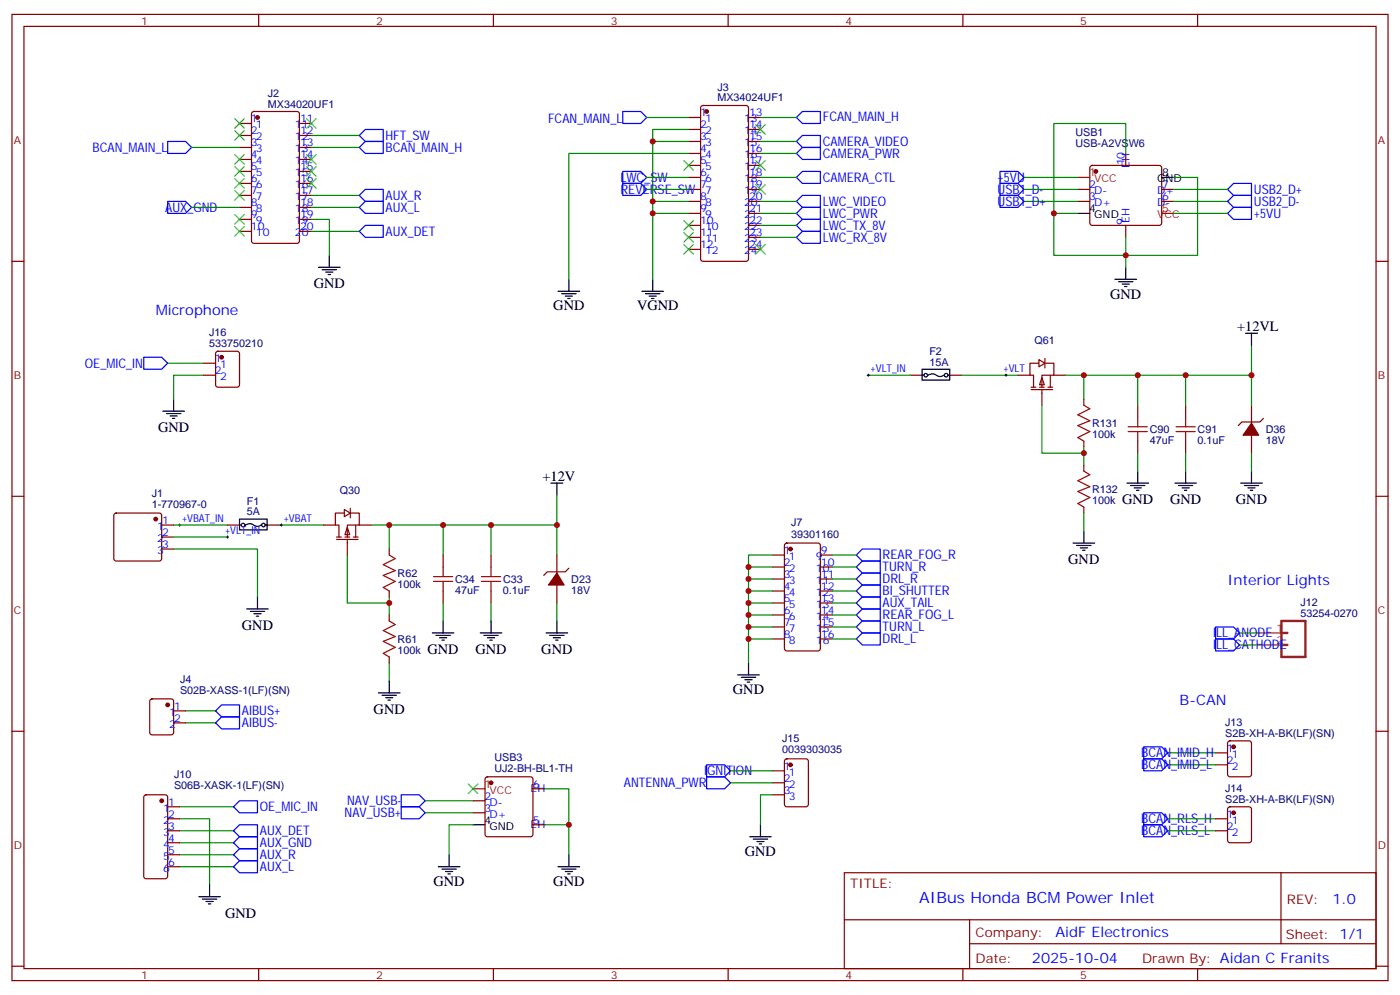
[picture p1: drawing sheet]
<svg xmlns="http://www.w3.org/2000/svg" width="412mm" height="293mm" viewBox="0 0 412 293" stroke-linecap="round" stroke-linejoin="round" font-family="sans-serif">
<g fill="none" stroke="#870000" stroke-width=".35">
<path d="M3.5 4.2h405.4v284.4h-405.4zM7.1 7.8h398.2v277.2h-398.2zM76.2 4.2v3.6M145.3 4.2v3.6M214.5 4.2v3.6M283.6 4.2v3.6M352.8 4.2v3.6M70.6 36.3h3.5M70.6 39.9h3.5M74.3 33l.5-.2h12.7l.6 .4 .1 37.7-.5 .7h-12.9l-.7-.4v-37.7zM88.2 36.3h3.5M88.2 39.9h3.5"/>
<path d="M202.8 34.6h3.6M202.8 38.1h3.6M206.6 31.3l.5-.3h12.7l.6 .5 .1 44.7-.5 .7h-12.9l-.7-.5v-44.6zM220.5 34.6h3.5M220.5 38.1h3.5M70.6 43.4h3.5M70.6 46.9h3.5M70.6 50.4h3.5M70.6 54h3.5M70.6 57.5h3.5M88.2 43.4h3.5M88.2 46.9h3.5"/>
<path d="M88.2 50.4h3.5M88.2 54h3.5M88.2 57.5h3.5M202.8 41.6h3.6M202.8 45.2h3.6M202.8 48.7h3.6M202.8 52.2h3.6M202.8 55.7h3.6M202.8 59.3h3.6M220.5 41.6h3.5M220.5 45.2h3.5M220.5 48.7h3.5"/>
<path d="M220.5 52.2h3.5M220.5 55.7h3.5M220.5 59.3h3.5M317.5 55.7h3.5M317.5 59.3h3.5M321.3 48.9l.4-.2h19.8l.5 .2 .2 .5v16.2l-.2 .5-.5 .2h-19.8l-.5-.2-.2-.5v-16.2zM331.6 45.2v3.5M342.2 55.7h3.5M342.2 59.3h3.5M3.5 76.9h3.6M70.6 61h3.5M70.6 64.6h3.5"/>
<path d="M70.6 68.1h3.5M88.2 61h3.5M88.2 64.6h3.5M88.2 68.1h3.5M202.8 62.8h3.6M202.8 66.3h3.6M202.8 69.8h3.6M202.8 73.4h3.6M220.5 62.8h3.5M220.5 66.3h3.5M220.5 69.8h3.5M220.5 73.4h3.5"/>
<path d="M331.6 66.3v3.5M405.3 76.9h3.6M3.5 146.1h3.6M67 154.5h3.6M78.7 154.5h3.5M95.2 154.5h3.6M99.1 158.8h6.4M99.1 158h1.4M101.6 151h-2.8v3.5h1v3.5M101.6 158h1.4M102.3 155.2l.7 2.1h-1.4zM102.3 158.8v4.5"/>
<path d="M103.4 151h2.4v3.5h-3.5v3.5M104.1 158h1.4M104.8 154.5v3.5M105.8 154.5h3.6M405.3 146.1h3.6M114.7 161.6v1.7M114.7 173.9v1.8M130.5 163.3v3.6M130.5 173.9v3.5M144.6 163.3v3.6M144.6 173.9v3.5M164 163.3v5.3"/>
<path d="M164 172.2v5.2M167.6 167.2l-1.1 1.1h-5.3l-1 1M114.7 181v1.7M114.7 193.3v1.8M3.5 215.2h3.6M405.3 215.2h3.6M248.7 256.8h156.6v28.2h-156.6zM377.3 256.8v20.9M248.7 270.7h156.5M285.6 277.7h119.6M285.6 270.7v14.1M3.5 284.3h3.6"/>
<path d="M76.2 285v3.6M145.3 285v3.6M214.5 285v3.6M283.6 285v3.6M352.8 285v3.6M405.3 284.3h3.6"/>
</g>
<g fill="#870000" stroke="#870000" stroke-width=".35">
<path d="M164 168.6l2.2 3.6h-4.6z"/>
<circle cx="75.8" cy="34.6" r=".53"/>
<circle cx="208.1" cy="32.8" r=".53"/>
<circle cx="322.8" cy="50.4" r=".53"/>
</g>
<path d="M105.8 39.9l1.8-1.8h5.3v3.5h-5.3zM183.4 32.8h5.3l1.8 1.8-1.8 1.7h-5.3zM236.4 32.8h5.3v3.5h-5.3l-1.8-1.7zM49.4 41.6h5.3l1.7 1.8-1.7 1.8h-5.3zM105.8 43.4l1.8-1.8h5.3v3.6h-5.3zM294.6 54h5.3l1.7 1.7-1.7 1.8h-5.3zM294.6 57.5h5.3l1.7 1.8-1.7 1.7h-5.3zM294.6 50.4h5.3l1.7 1.8-1.7 1.8h-5.3zM361.6 55.7l1.8-1.7h5.3v3.5h-5.3zM361.6 59.3l1.8-1.8h5.3v3.5h-5.3zM361.6 62.8l1.8-1.8h5.3v3.6h-5.3z" fill="none" stroke="#00f" stroke-width=".35"/>
<g fill="none" stroke="#008700" stroke-width=".35">
<path d="M91.7 39.9h14.1M190.5 34.6h12.3M224 34.6h10.6M56.4 43.4h14.2M91.7 43.4h14.1M301.6 55.7h15.9M301.6 59.3h15.9M301.6 52.2h15.9M331.6 45.2v-8.9h-21.2v38.8h42.4v-22.9h-7.1M345.7 55.7h15.9M345.7 59.3h15.9M310.4 62.8h7.1"/>
<path d="M331.6 69.8v8.9M345.7 62.8h15.9M51.2 154.5h15.8M82.2 154.5h13M109.4 154.5h5.3v7.1M114.7 154.5h15.8v8.8M130.5 154.5h14.1v8.8M144.6 154.5h19.4v8.8M164 145.7v8.8M102.3 163.3v14.1h12.4M114.7 175.7v5.3M130.5 177.4v5.3"/>
<path d="M144.6 177.4v5.3M164 177.4v5.3M114.7 195.1v5.3"/>
</g>
<path d="M317.5 52.2h3.5M342.2 62.8h3.5" fill="none" stroke="#f00" stroke-width=".35"/>
<g fill="none" stroke="#000" stroke-width=".35">
<path d="M342.2 52.2h3.5M317.5 62.8h3.5M331.6 78.7v3.5M328.4 82.2h6.4M329.5 82.9h4.2M330.6 83.6h2.1M331.3 84.3h.7M70.6 152.8h8.1v3.1h-8.1zM70.6 154.5h.3M72.3 154.5a2.48 2.48 0 0 1 3 .3h1l.6-.3M78.3 154.5h.4M162.3 142.2h3.5"/>
<path d="M164 142.2v3.5M127.4 186.3h6.3M128.4 187h4.2M129.5 187.7h2.1M130.2 188.4h.7M130.5 182.7v3.6M141.5 186.3h6.3M142.5 187h4.3M143.6 187.7h2.1M144.3 188.4h.7M144.6 182.7v3.6M160.9 186.3h6.3"/>
<path d="M161.9 187h4.3M163 187.7h2.1M163.7 188.4h.7M164 182.7v3.6M111.5 203.9h6.3M112.5 204.6h4.3M113.6 205.3h2.1M114.3 206h.7M114.7 200.4v3.5"/>
<circle cx="71.6" cy="154.5" r=".53"/>
<circle cx="77.6" cy="154.5" r=".53"/>
</g>
<path d="M114.7 163.3l1.7 1.1-3.5 1.8 3.5 1.7-3.5 1.4 3.5 1.8-3.5 1.8 1.8 1M127.7 171.1h5.6M127.7 169.7h5.6M130.5 166.9v2.8M130.5 171.1v2.8M141.8 171.1h5.7M141.8 169.7h5.7M144.6 166.9v2.8M144.6 171.1v2.8M114.7 182.7l1.7 1.1-3.5 1.8 3.5 1.7-3.5 1.4 3.5 1.8-3.5 1.8 1.8 1" fill="none" stroke="#a10000" stroke-width=".35"/>
<path d="M52.6 154.5h.7M52.9 154.2v.7M82.5 154.5h.8M82.9 154.2v.7" fill="none" stroke="#000" stroke-width=".29"/>
<path d="M101.4 149.9l1.8 1.1-1.8 1z" fill="#fff" stroke="#870000" stroke-width=".35"/>
<g fill="none" stroke="#870000" stroke-width=".35">
<path d="M60 106.9h3.5M60 110.4h3.5M63.7 103.6l.5-.2h5.6l.7 .4 .1 9.4-.5 .7h-5.9l-.6-.4-.1-9.4zM299.9 110.4h3.5M303.7 114.7h6.4M303.7 113.9h1.5M306.2 106.9h-2.8v3.5h1v3.5M306.2 113.9h1.4M306.9 111.1l.7 2.1h-1.4zM306.9 114.7v4.5M308 106.9h2.4v3.5h-3.5v3.5M308.7 113.9h1.4"/>
<path d="M309.4 110.4v3.5M310.4 110.4h3.6M33.7 151.2l.5-.2h12.7l.5 .2 .2 .5v12.7l-.2 .5-.5 .2h-12.7l-.5-.2-.2-.5v-12.7zM47.6 154.5h3.6M47.6 158h3.6M103.2 149.6v2.8M47.6 161.6h3.6M227.5 163.3h3.6M227.5 166.9h3.6M227.5 170.4h3.6M227.5 173.9h3.6M227.5 177.4h3.6"/>
<path d="M231.3 160l.5-.2h9.1l.7 .4 .1 30.7-.5 .6-9.4 .1-.7-.5v-30.6zM241.7 163.3h3.5M241.7 166.9h3.5M241.7 170.4h3.5M241.7 173.9h3.5M241.7 177.4h3.5M227.5 181h3.6M227.5 184.5h3.6M227.5 188h3.6M241.7 181h3.5M241.7 184.5h3.5M241.7 188h3.5"/>
<path d="M44.3 205.9l.5-.2h5.6l.7 .4 .1 9.4-.5 .7-5.9 .1-.6-.5-.1-9.4zM51.2 209.2h3.5M51.2 212.7h3.5M361.8 218.2l.5-.2h5.6l.7 .4 .1 9.5-.5 .6-5.9 .1-.6-.5-.1-9.4zM42.6 234.1l.4-.2h5.7l.6 .4 .1 23.6-.5 .6-5.9 .1-.6-.5-.1-23.5zM49.4 237.4h3.5M139.3 239.2h3.6M139.3 235.7h3.6M143.1 228.8l.5-.2h12.7l.5 .2 .2 .5v16.2l-.2 .5-.5 .2h-12.7l-.5-.2-.2-.5v-16.2zM157 232.1h3.5M227.5 226.8h3.6M227.5 230.4h3.6"/>
<path d="M227.5 233.9h3.6M231.3 223.5l.5-.2h5.6l.7 .4v13l-.4 .7h-5.9l-.7-.4v-13zM358.1 221.5h3.5M358.1 225.1h3.5M361.8 237.6l.5-.2h5.6l.7 .5 .1 9.4-.5 .6-5.9 .1-.6-.5-.1-9.4zM49.4 240.9h3.5M49.4 244.5h3.5M49.4 248h3.5M49.4 251.5h3.5M49.4 255.1h3.5M157 242.7h3.5M358.1 240.9h3.5"/>
<path d="M358.1 244.5h3.5"/>
</g>
<g fill="none" stroke="#008700" stroke-width=".35">
<path d="M202.8 38.1h-10.5v44.1M91.7 57.5h14.1M190.5 52.2h12.3M190.5 55.7h12.3M192.3 41.6h10.5M192.3 59.3h10.5M202.8 45.2h-35.2v37M224 41.6h10.6M224 59.3h10.6M224 52.2h10.6M224 45.2h10.6M56.4 61h14.2"/>
<path d="M91.7 64.6h5.3v10.5M91.7 61h14.1M91.7 68.1h14.1M192.3 62.8h10.5M224 62.8h10.6M224 66.3h10.6M224 69.8h10.6M49.4 106.9h10.6M60 110.4h-8.8v7.1M51.2 158h15.8M51.2 161.6h24.6v14.1M220.5 166.9h7"/>
<path d="M220.5 170.4h7M220.5 173.9h7M220.5 177.4h7M227.5 163.3h-7v31.8M245.2 166.9h7M245.2 170.4h7M245.2 173.9h7M245.2 177.4h7M245.2 163.3h7M220.5 181h7M220.5 184.5h7M220.5 188h7"/>
<path d="M245.2 181h7M245.2 184.5h7M245.2 188h7M365.1 186.3h5.3M365.1 189.8h5.3M54.7 212.7h8.8M54.7 209.2h8.8M52.9 237.4h15.9M125.2 239.2h14.1M125.2 235.7h14.1M160.5 232.1h7.1v19.4M215.2 230.4h12.3"/>
<path d="M215.2 226.8h12.3M227.5 233.9h-3.5v8.8M344 221.5h14.1M344 225.1h14.1M52.9 240.9h8.8v19.4M52.9 255.1h15.9M52.9 251.5h15.9M52.9 248h15.9M52.9 244.5h15.9M139.3 242.7h-7v8.8M160.5 242.7h7.1M344 244.5h14.1"/>
<path d="M344 240.9h14.1"/>
</g>
<g fill="none" stroke="#000" stroke-width=".35">
<path d="M93.8 78.7h6.4M94.9 79.4h4.2M97 75.1v3.6M96 80.1h2.1M96.7 80.8h.7M164.4 85.7h6.3M165.5 86.4h4.2M166.5 87.1h2.1M167.2 87.8h.7M167.6 82.2v3.5M189.1 85.7h6.3M190.1 86.4h4.3"/>
<path d="M191.2 87.1h2.1M191.9 87.8h.7M192.3 82.2v3.5M51.2 117.5v3.5M48 121h6.3M49 121.7h4.3M50.1 122.4h2.1M50.8 123.1h.7M72.7 179.2h6.3M73.7 179.9h4.3M75.8 175.7v3.5M74.8 180.6h2.1"/>
<path d="M75.5 181.3h.7M217.3 198.6h6.4M218.4 199.3h4.2M220.5 195.1v3.5M219.4 200h2.1M220.1 200.7h.7M129.1 255.1h6.4M130.2 255.8h4.2M131.2 256.5h2.1M131.9 257.2h.7M132.3 251.5v3.6M139.3 242.7h3.6"/>
<path d="M164.4 255.1h6.3M165.5 255.8h4.2M166.5 256.5h2.1M167.2 257.2h.7M167.6 251.5v3.6M220.8 246.2h6.4M221.9 246.9h4.2M223 247.6h2.1M223.7 248.4h.7M224 242.7v3.5M58.6 263.9h6.3M59.6 264.6h4.3"/>
<path d="M60.7 265.3h2.1M61.4 266h.7M61.7 260.3v3.6"/>
</g>
<g fill="none" stroke="#00f" stroke-width=".35">
<path d="M49.4 59.3h5.3l1.7 1.7-1.7 1.8h-5.3zM105.8 57.5l1.8-1.8h5.3v3.6h-5.3zM183.4 50.4h5.3l1.8 1.8-1.8 1.8h-5.3zM183.4 54h5.3l1.8 1.7-1.8 1.8h-5.3zM234.6 59.3l1.8-1.8h5.3v3.5h-5.3zM234.6 41.6l1.8-1.7h5.3v3.5h-5.3zM234.6 45.2l1.8-1.8h5.3v3.5h-5.3zM234.6 52.2l1.8-1.8h5.3v3.6h-5.3zM105.8 61l1.8-1.7h5.3v3.5h-5.3zM105.8 68.1l1.8-1.8h5.3v3.5h-5.3zM234.6 62.8l1.8-1.8h5.3v3.6h-5.3zM234.6 66.3l1.8-1.7h5.3v3.5h-5.3z"/>
<path d="M234.6 69.8l1.8-1.7h5.3v3.5h-5.3zM42.3 105.1h5.3l1.8 1.8-1.8 1.8h-5.3zM252.2 170.4l1.8-1.8h5.3v3.6h-5.3zM252.2 166.9l1.8-1.8h5.3v3.5h-5.3zM252.2 177.4l1.8-1.7h5.3v3.5h-5.3zM252.2 163.3l1.8-1.7h5.3v3.5h-5.3zM252.2 173.9l1.8-1.7h5.3v3.5h-5.3zM252.2 188l1.8-1.7h5.3v3.5h-5.3zM252.2 181l1.8-1.8h5.3v3.5h-5.3zM254 182.7h5.3v3.6h-5.3l-1.8-1.8zM358.1 184.5h5.3l1.7 1.8-1.7 1.7h-5.3zM358.1 188h5.3l1.7 1.8-1.7 1.8h-5.3z"/>
<path d="M63.5 209.2l1.8-1.8h5.3v3.6h-5.3zM63.5 212.7l1.8-1.7h5.3v3.5h-5.3zM336.9 219.8h5.3l1.8 1.7-1.8 1.8h-5.3zM68.8 237.4l1.8-1.7h5.2v3.5h-5.2zM118.2 237.4h5.3l1.7 1.8-1.7 1.7h-5.3zM118.2 233.9h5.3l1.7 1.8-1.7 1.7h-5.3zM208.1 228.6h5.3l1.8 1.8-1.8 1.7h-5.3zM208.1 225.1h5.3l1.8 1.7-1.8 1.8h-5.3zM336.9 223.3h5.3l1.8 1.8-1.8 1.7h-5.3zM336.9 239.2h5.3l1.8 1.7-1.8 1.8h-5.3zM68.8 251.5l1.8-1.7h5.2v3.5h-5.2zM68.8 248l1.8-1.8h5.2v3.6h-5.2z"/>
<path d="M68.8 244.5l1.8-1.8h5.2v3.5h-5.2zM70.6 253.3h5.2v3.5h-5.2l-1.8-1.7zM336.9 242.7h5.3l1.8 1.8-1.8 1.7h-5.3z"/>
</g>
<g fill="#870000" stroke="#870000" stroke-width=".35">
<circle cx="49.4" cy="207.4" r=".53"/>
<circle cx="47.6" cy="235.7" r=".53"/>
<circle cx="144.6" cy="230.4" r=".53"/>
<circle cx="363.4" cy="219.8" r=".53"/>
<circle cx="363.4" cy="239.2" r=".53"/>
<circle cx="65.3" cy="105.1" r=".53"/>
<circle cx="232.8" cy="161.6" r=".53"/>
<circle cx="232.8" cy="225.1" r=".53"/>
<circle cx="45.9" cy="152.8" r=".53"/>
</g>
<g fill="none" stroke="#3c3" stroke-width=".35">
<path d="M69.1 34.9l2.9 2.8M69.1 38.5l2.9 2.8M72 34.9l-2.9 2.8M72 38.5l-2.9 2.8M90.3 34.9l2.8 2.8M93.1 34.9l-2.8 2.8M222.6 36.7l2.8 2.8M225.4 36.7l-2.8 2.8M69.1 45.5l2.9 2.8M69.1 49l2.9 2.9M69.1 52.6l2.9 2.8M69.1 56.1l2.9 2.8"/>
<path d="M72 56.1l-2.9 2.8M72 45.5l-2.9 2.8M72 49l-2.9 2.9M72 52.6l-2.9 2.8M90.3 52.6l2.8 2.8M90.3 49l2.8 2.9M90.3 45.5l2.8 2.8M93.1 45.5l-2.8 2.8M93.1 52.6l-2.8 2.8M93.1 49l-2.8 2.9M201.4 47.3l2.9 2.8M204.3 47.3l-2.9 2.8"/>
<path d="M222.6 54.3l2.8 2.9M222.6 47.3l2.8 2.8M225.4 54.3l-2.8 2.9M225.4 47.3l-2.8 2.8M69.1 63.1l2.9 2.9M69.1 66.7l2.9 2.8M72 63.1l-2.9 2.9M72 66.7l-2.9 2.8M201.4 64.9l2.9 2.8M201.4 68.4l2.9 2.9M201.4 72l2.9 2.8M204.3 64.9l-2.9 2.8"/>
<path d="M204.3 68.4l-2.9 2.9M204.3 72l-2.9 2.8M222.6 72l2.8 2.8M225.4 72l-2.8 2.8M137.9 230.7l2.9 2.8M140.8 230.7l-2.9 2.8"/>
</g>
<path d="M139.3 232.1h3.6" fill="none" stroke="#f00" stroke-width=".35"/>
<path d="M377.5 182.7h7v10.6h-7zM377.5 189.8h1.7M377.5 186.3h1.7" fill="none" stroke="#8c2424" stroke-width=".71"/>
<path d="M370.4 186.3h7.1M370.4 189.8h7.1" fill="none" stroke="#8c2424" stroke-width=".35"/>
<path d="M66.7 158h.7M67 157.7v.7" fill="none" stroke="#000" stroke-width=".29"/>
<path d="M306 105.8l1.8 1.1-1.8 1.1z" fill="#fff" stroke="#870000" stroke-width=".35"/>
<g fill="none" stroke="#870000" stroke-width=".35">
<path d="M268.1 110.4h3.5M279.8 110.4h3.5M307.8 105.5v2.8M319.3 117.5v1.7M335.1 119.2v3.6M349.2 119.2v3.6M368.7 119.2v5.3M319.3 129.8v1.8M319.3 136.9v1.7M335.1 129.8v3.5M349.2 129.8v3.5M368.7 128.1v5.2"/>
<path d="M372.2 123.1l-1.1 1.1h-5.3l-1 1M319.3 149.2v1.8"/>
</g>
<path d="M319.3 119.2l1.7 1.1-3.5 1.8 3.5 1.7-3.5 1.4 3.5 1.8-3.5 1.8 1.8 1M319.3 138.6l1.7 1.1-3.5 1.8 3.5 1.7-3.5 1.4 3.5 1.8-3.5 1.8 1.8 1M332.3 127h5.7M332.3 125.6h5.7M335.1 122.8v2.8M335.1 127v2.8M346.4 127h5.7M346.4 125.6h5.7M349.2 122.8v2.8M349.2 127v2.8" fill="none" stroke="#a10000" stroke-width=".35"/>
<path d="M368.7 124.5l2.1 3.6h-4.6z" fill="#870000" stroke="#870000" stroke-width=".35"/>
<g fill="none" stroke="#008700" stroke-width=".35">
<path d="M255.8 110.4h12.3M283.3 110.4h16.6M306.9 119.2v14.1h12.4M314 110.4h5.3v7.1M319.3 110.4h15.8v8.8M335.1 110.4h14.1v8.8M349.2 110.4h19.5v8.8M368.7 101.6v8.8M319.3 131.6v5.3M335.1 133.3v5.3M349.2 133.3v5.3M368.7 133.3v5.3"/>
<path d="M319.3 151v5.3"/>
</g>
<g fill="none" stroke="#000" stroke-width=".35">
<path d="M366.9 98.1h3.5M368.7 98.1v3.5M271.6 108.7h8.2v3.1h-8.2zM271.6 110.4h.4M273.4 110.4a2.48 2.48 0 0 1 3 .3h1l.6-.3M279.4 110.4h.4M335.1 138.6v3.6M349.2 138.6v3.6M368.7 138.6v3.6M316.1 159.8h6.3M319.3 156.3v3.5M332 142.2h6.3"/>
<path d="M333 142.9h4.3M334.1 143.6h2.1M334.8 144.3h.7M346.1 142.2h6.3M347.1 142.9h4.3M348.2 143.6h2.1M348.9 144.3h.7M365.5 142.2h6.3M366.5 142.9h4.3M367.6 143.6h2.1M368.3 144.3h.7M317.1 160.5h4.3"/>
<path d="M318.2 161.2h2.1M318.9 161.9h.7"/>
<circle cx="272.7" cy="110.4" r=".53"/>
<circle cx="278.7" cy="110.4" r=".53"/>
</g>
<path d="M255.4 110.4h.7M255.8 110.1v.7M296 110.4h.7M296.3 110.1v.7" fill="none" stroke="#000" stroke-width=".29"/>
<g fill="#c00">
<circle cx="331.6" cy="75.1" r=".88"/>
<circle cx="310.4" cy="62.8" r=".88"/>
<circle cx="164" cy="154.5" r=".88"/>
<circle cx="114.7" cy="177.4" r=".88"/>
<circle cx="144.6" cy="154.5" r=".88"/>
<circle cx="130.5" cy="154.5" r=".88"/>
<circle cx="114.7" cy="154.5" r=".88"/>
<circle cx="192.3" cy="41.6" r=".88"/>
<circle cx="192.3" cy="59.3" r=".88"/>
<circle cx="192.3" cy="62.8" r=".88"/>
<circle cx="167.6" cy="242.7" r=".88"/>
<circle cx="220.5" cy="166.9" r=".88"/>
<circle cx="220.5" cy="170.4" r=".88"/>
<circle cx="220.5" cy="173.9" r=".88"/>
<circle cx="220.5" cy="177.4" r=".88"/>
<circle cx="220.5" cy="181" r=".88"/>
<circle cx="220.5" cy="184.5" r=".88"/>
<circle cx="220.5" cy="188" r=".88"/>
<circle cx="319.3" cy="110.4" r=".88"/>
<circle cx="335.1" cy="110.4" r=".88"/>
<circle cx="349.3" cy="110.4" r=".88"/>
<circle cx="319.3" cy="133.3" r=".88"/>
<circle cx="368.7" cy="110.4" r=".88"/>
</g>
<text font-size="4.6" fill="#00f" x="270.8" y="265.8">AIBus Honda BCM Power Inlet</text>
<g font-size="4.2">
<text x="92.4" y="84.8">GND</text>
<text x="327" y="87.8">GND</text>
<text x="163" y="91.4">GND</text>
<text x="187.7" y="91.4">VGND</text>
<text x="364.4" y="97.4">+12VL</text>
<text x="46.6" y="127.2">GND</text>
<text x="159.8" y="141.5">+12V</text>
<text x="330.6" y="148.3">GND</text>
<text x="344.7" y="148.3">GND</text>
<text x="364.1" y="148.3">GND</text>
<text x="314.7" y="166">GND</text>
<text x="71.3" y="185.4">GND</text>
<text x="125.9" y="192.4">GND</text>
<text x="140.1" y="192.4">GND</text>
<text x="159.5" y="192.4">GND</text>
<text x="215.9" y="204.3">GND</text>
<text x="110.1" y="210.1">GND</text>
<text x="219.4" y="251.9">GND</text>
<text x="127.7" y="260.7">GND</text>
<text x="163" y="260.7">GND</text>
<text x="66.3" y="270.1">GND</text>
</g>
<g font-size="4.2" fill="#00f">
<text x="45.9" y="92.8">Microphone</text>
<text x="361.6" y="172.2">Interior Lights</text>
<text x="347.5" y="207.4">B-CAN</text>
<text x="392.5" y="266.1">1.0</text>
<text x="310.9" y="275.6">AidF Electronics</text>
<text x="304" y="283.4">2025-10-04</text>
</g>
<g font-size="3.9" fill="#00f">
<text x="242.4" y="35.7">FCAN_MAIN_H</text>
<text x="113.5" y="41.2">HFT_SW</text>
<text x="161.4" y="36.3">FCAN_MAIN_L</text>
<text x="27.3" y="44.7">BCAN_MAIN_L</text>
<text x="113.6" y="44.7">BCAN_MAIN_H</text>
<text x="242.4" y="43">CAMERA_VIDEO</text>
<text x="242.4" y="46.5">CAMERA_PWR</text>
<text x="182.7" y="53.5">LWC_SW</text>
<text x="242.4" y="53.5">CAMERA_CTL</text>
<text x="293.9" y="53.5">+5VU</text>
<text x="113.6" y="58.9">AUX_R</text>
<text x="182.7" y="57.1">REVERSE_SW</text>
<text x="293.9" y="56.9">USB1_D-</text>
<text x="369.4" y="57.1">USB2_D+</text>
<text x="48.7" y="62.3">AUX_GND</text>
<text x="113.6" y="62.4">AUX_L</text>
<text x="242.4" y="60.6">LWC_VIDEO</text>
<text x="242.4" y="64.1">LWC_PWR</text>
<text x="293.9" y="60.5">USB1_D+</text>
<text x="369.4" y="60.7">USB2_D-</text>
<text x="369.4" y="64.1">+5VU</text>
<text x="113.6" y="69.5">AUX_DET</text>
<text x="242.4" y="67.6">LWC_TX_8V</text>
<text x="242.4" y="71.2">LWC_RX_8V</text>
<text x="25" y="108.4">OE_MIC_IN</text>
<text x="260" y="164.4">REAR_FOG_R</text>
<text x="260" y="168.1">TURN_R</text>
<text x="260" y="171.5">DRL_R</text>
<text x="260" y="178.6">AUX_TAIL</text>
<text x="260" y="175.2">BI_SHUTTER</text>
<text x="260" y="182.3">REAR_FOG_L</text>
<text x="260" y="185.7">TURN_L</text>
<text x="260" y="189.3">DRL_L</text>
<text x="357.4" y="187.6">ILL_ANODE</text>
<text x="357.4" y="191.1">ILL_CATHODE</text>
<text x="71.3" y="210.4">AIBUS+</text>
<text x="71.3" y="213.9">AIBUS-</text>
<text x="336.2" y="222.9">BCAN_IMID_H</text>
<text x="336.2" y="226.4">BCAN_IMID_L</text>
<text x="183.8" y="231.6">ANTENNA_PWR</text>
<text x="207.4" y="228.2">IGNITION</text>
<text x="76.6" y="238.6">OE_MIC_IN</text>
<text x="102.3" y="237">NAV_USB-</text>
<text x="76.6" y="245.7">AUX_DET</text>
<text x="101.5" y="240.6">NAV_USB+</text>
<text x="336.2" y="245.8">BCAN_RLS_L</text>
<text x="336.2" y="242.3">BCAN_RLS_H</text>
<text x="76.6" y="249.2">AUX_GND</text>
<text x="76.6" y="256.3">AUX_L</text>
<text x="76.6" y="252.7">AUX_R</text>
</g>
<g font-size="3.9" fill="#800">
<text x="250.5" y="261.4">TITLE:</text>
<text x="379.1" y="266.1">REV:</text>
<text x="287.4" y="275.6">Company:</text>
<text x="378.7" y="276.2">Sheet: 1/1</text>
<text x="287.4" y="283.3">Date:</text>
<text x="336.4" y="283.4">Drawn By: Aidan C Franits</text>
</g>
<g font-size="3.2" fill="#800">
<text x="41.6" y="7.2">1</text>
<text x="110.8" y="7.2">2</text>
<text x="179.9" y="7.2">3</text>
<text x="249.1" y="7.2">4</text>
<text x="318.2" y="7.2">5</text>
<text x="4.1" y="42.3">A</text>
<text x="405.9" y="42.3">A</text>
<text x="4.1" y="111.5">B</text>
<text x="405.9" y="111.5">B</text>
<text x="4.1" y="180.6">C</text>
<text x="405.9" y="180.6">C</text>
<text x="4.1" y="249.8">D</text>
<text x="405.9" y="249.8">D</text>
<text x="41.6" y="288">1</text>
<text x="110.8" y="288">2</text>
<text x="179.9" y="288">3</text>
<text x="249.1" y="288">4</text>
<text x="318.2" y="288">5</text>
</g>
<g font-size="3.2" fill="#000080">
<text x="78.9" y="28.7">J2</text>
<text x="211.3" y="29.8">MX34024UF1</text>
<text x="211.3" y="26.6">J3</text>
<text x="78.9" y="31.7">MX34020UF1</text>
<text x="316.8" y="40.2">USB1</text>
<text x="316.8" y="43.4">USB-A2VSW6</text>
<text x="61.6" y="99">J16</text>
<text x="304.7" y="101.2">Q61</text>
<text x="61.6" y="102.1">533750210</text>
<text x="273.8" y="107.6">15A</text>
<text x="273.8" y="104.4">F2</text>
<text x="321.7" y="125.7">R131</text>
<text x="321.7" y="128.9">100k</text>
<text x="338.7" y="130.7">47uF</text>
<text x="338.7" y="127.4">C90</text>
<text x="352.8" y="130.7">0.1uF</text>
<text x="352.8" y="127.4">C91</text>
<text x="372.9" y="130.6">18V</text>
<text x="372.9" y="127.4">D36</text>
<text x="44.7" y="149.6">1-770967-0</text>
<text x="44.7" y="146.4">J1</text>
<text x="72.7" y="148.5">F1</text>
<text x="100.1" y="145.3">Q30</text>
<text x="321.7" y="148.3">100k</text>
<text x="321.7" y="145.1">R132</text>
<text x="72.7" y="151.7">5A</text>
<text x="233.1" y="154.9">J7</text>
<text x="233.1" y="158.2">39301160</text>
<text x="117.1" y="172.9">100k</text>
<text x="117.1" y="169.8">R62</text>
<text x="134.1" y="171.5">C34</text>
<text x="148.2" y="171.5">C33</text>
<text x="168.3" y="171.5">D23</text>
<text x="134.1" y="174.8">47uF</text>
<text x="148.2" y="174.8">0.1uF</text>
<text x="168.3" y="174.7">18V</text>
<text x="383" y="178.5">J12</text>
<text x="383" y="181.7">53254-0270</text>
<text x="117.1" y="189.2">R61</text>
<text x="117.1" y="192.4">100k</text>
<text x="53" y="201.1">J4</text>
<text x="53" y="204.3">S02B-XASS-1(LF)(SN)</text>
<text x="360.9" y="213.8">J13</text>
<text x="230.4" y="221.7">0039303035</text>
<text x="230.4" y="218.4">J15</text>
<text x="360.9" y="217">S2B-XH-A-BK(LF)(SN)</text>
<text x="145.6" y="227.2">UJ2-BH-BL1-TH</text>
<text x="145.6" y="224">USB3</text>
<text x="51.3" y="232.3">S06B-XASK-1(LF)(SN)</text>
<text x="51.3" y="229">J10</text>
<text x="360.9" y="233.2">J14</text>
<text x="360.9" y="236.4">S2B-XH-A-BK(LF)(SN)</text>
</g>
<g font-size="3.2" fill="#00f">
<text x="73.9" y="36">1</text>
<text x="88.4" y="36">11</text>
<text x="206.2" y="34.2">1</text>
<text x="207.7" y="36">1</text>
<text x="219.2" y="36">13</text>
<text x="220.7" y="34.2">13</text>
<text x="73.9" y="39.5">2</text>
<text x="75.4" y="37.7">1</text>
<text x="75.4" y="41.3">2</text>
<text x="86.9" y="37.7">11</text>
<text x="86.9" y="41.3">12</text>
<text x="88.4" y="39.5">12</text>
<text x="206.2" y="37.7">2</text>
<text x="206.2" y="41.3">3</text>
<text x="207.7" y="39.5">2</text>
<text x="219.2" y="39.5">14</text>
<text x="220.7" y="37.7">14</text>
<text x="220.7" y="41.3">15</text>
<text x="73.9" y="43">3</text>
<text x="73.9" y="46.6">4</text>
<text x="75.4" y="44.8">3</text>
<text x="86.9" y="44.8">13</text>
<text x="88.4" y="43">13</text>
<text x="88.4" y="46.6">14</text>
<text x="206.2" y="44.8">4</text>
<text x="207.7" y="43">3</text>
<text x="207.7" y="46.6">4</text>
<text x="219.2" y="43">15</text>
<text x="219.2" y="46.6">16</text>
<text x="220.7" y="44.8">16</text>
<text x="73.9" y="50.1">5</text>
<text x="73.9" y="53.6">6</text>
<text x="75.4" y="48.3">4</text>
<text x="75.4" y="51.9">5</text>
<text x="86.9" y="48.3">14</text>
<text x="86.9" y="51.9">15</text>
<text x="88.4" y="50.1">15</text>
<text x="88.4" y="53.6">16</text>
<text x="206.2" y="48.3">5</text>
<text x="206.2" y="51.9">6</text>
<text x="207.7" y="50.1">5</text>
<text x="207.7" y="53.6">6</text>
<text x="219.2" y="50.1">17</text>
<text x="219.2" y="53.6">18</text>
<text x="220.7" y="48.3">17</text>
<text x="220.7" y="51.9">18</text>
<text x="331.3" y="48.7" transform="rotate(-90 331.3 48.7)">10</text>
<text x="332.7" y="49.4" transform="rotate(-90 332.7 49.4)">EH</text>
<text x="73.9" y="57.2">7</text>
<text x="75.4" y="55.4">6</text>
<text x="75.4" y="58.9">7</text>
<text x="86.9" y="55.4">16</text>
<text x="86.9" y="58.9">17</text>
<text x="88.4" y="57.2">17</text>
<text x="206.2" y="55.4">7</text>
<text x="206.2" y="58.9">8</text>
<text x="207.7" y="57.2">7</text>
<text x="219.2" y="57.2">19</text>
<text x="220.7" y="55.4">19</text>
<text x="220.7" y="58.9">20</text>
<text x="320.9" y="55.4">2</text>
<text x="320.9" y="58.9">3</text>
<text x="322.3" y="57.2">D-</text>
<text x="340.9" y="57.2">D+</text>
<text x="342.4" y="58.9">6</text>
<text x="342.4" y="55.4">7</text>
<text x="73.9" y="60.7">8</text>
<text x="73.9" y="64.2">9</text>
<text x="75.4" y="62.4">8</text>
<text x="75.4" y="66">9</text>
<text x="86.9" y="62.4">18</text>
<text x="86.9" y="66">19</text>
<text x="88.4" y="60.7">18</text>
<text x="88.4" y="64.2">19</text>
<text x="206.2" y="62.4">9</text>
<text x="206.2" y="66">10</text>
<text x="207.7" y="60.7">8</text>
<text x="207.7" y="64.2">9</text>
<text x="219.2" y="60.7">20</text>
<text x="219.2" y="64.2">21</text>
<text x="220.7" y="62.4">21</text>
<text x="220.7" y="66">22</text>
<text x="322.3" y="60.7">D+</text>
<text x="332.7" y="65.6" transform="rotate(-90 332.7 65.6)">EH</text>
<text x="340.9" y="60.7">D-</text>
<text x="73.9" y="67.7">10</text>
<text x="75.4" y="69.5">10</text>
<text x="86.9" y="69.5">20</text>
<text x="88.4" y="67.7">20</text>
<text x="206.2" y="69.5">11</text>
<text x="207.7" y="67.7">10</text>
<text x="207.7" y="71.3">11</text>
<text x="219.2" y="67.7">22</text>
<text x="219.2" y="71.3">23</text>
<text x="220.7" y="69.5">23</text>
<text x="331.3" y="66.3" transform="rotate(-90 331.3 66.3)">9</text>
<text x="206.2" y="73">12</text>
<text x="207.7" y="74.8">12</text>
<text x="219.2" y="74.8">24</text>
<text x="220.7" y="73">24</text>
<text x="63.3" y="106.5">1</text>
<text x="63.3" y="110.1">2</text>
<text x="64.8" y="108.3">1</text>
<text x="64.8" y="111.8">2</text>
<text x="256.5" y="109.5">+VLT_IN</text>
<text x="295.6" y="109.5">+VLT</text>
<text x="46.3" y="155.9">1</text>
<text x="47.8" y="154.2">1</text>
<text x="53.6" y="153.6">+VBAT_IN</text>
<text x="83.6" y="153.6">+VBAT</text>
<text x="46.3" y="159.5">2</text>
<text x="47.8" y="157.7">2</text>
<text x="47.8" y="161.2">3</text>
<text x="66.3" y="157.2">+VLT_IN</text>
<text x="46.3" y="163">3</text>
<text x="230.9" y="163">1</text>
<text x="230.9" y="166.5">2</text>
<text x="232.4" y="164.7">1</text>
<text x="240.3" y="164.7">9</text>
<text x="241.8" y="163">9</text>
<text x="241.8" y="166.5">10</text>
<text x="230.9" y="170">3</text>
<text x="230.9" y="173.6">4</text>
<text x="232.4" y="168.3">2</text>
<text x="232.4" y="171.8">3</text>
<text x="240.3" y="168.3">10</text>
<text x="240.3" y="171.8">11</text>
<text x="241.8" y="170">11</text>
<text x="241.8" y="173.6">12</text>
<text x="230.9" y="177.1">5</text>
<text x="232.4" y="175.3">4</text>
<text x="232.4" y="178.9">5</text>
<text x="240.3" y="175.3">12</text>
<text x="240.3" y="178.9">13</text>
<text x="241.8" y="177.1">13</text>
<text x="230.9" y="180.6">6</text>
<text x="230.9" y="184.1">7</text>
<text x="232.4" y="182.4">6</text>
<text x="232.4" y="185.9">7</text>
<text x="240.3" y="182.4">14</text>
<text x="240.3" y="185.9">15</text>
<text x="241.8" y="180.6">14</text>
<text x="241.8" y="184.1">15</text>
<text x="230.9" y="187.7">8</text>
<text x="232.4" y="189.4">8</text>
<text x="240.3" y="189.4">16</text>
<text x="241.8" y="187.7">16</text>
<text x="51.3" y="208.8">1</text>
<text x="49.8" y="210.6">1</text>
<text x="49.8" y="214.1">2</text>
<text x="51.3" y="212.4">2</text>
<text x="361.4" y="221.2">1</text>
<text x="230.9" y="226.5">1</text>
<text x="361.4" y="224.7">2</text>
<text x="362.9" y="223">1</text>
<text x="362.9" y="226.5">2</text>
<text x="156.3" y="233.2">EH</text>
<text x="157" y="231.8">6</text>
<text x="230.9" y="230">2</text>
<text x="230.9" y="233.5">3</text>
<text x="232.4" y="228.2">1</text>
<text x="232.4" y="231.8">2</text>
<text x="48.1" y="238.8">1</text>
<text x="49.6" y="237.1">1</text>
<text x="142.7" y="238.8">3</text>
<text x="142.7" y="235.3">2</text>
<text x="144.2" y="237.1">D-</text>
<text x="232.4" y="235.3">3</text>
<text x="48.1" y="242.4">2</text>
<text x="48.1" y="245.9">3</text>
<text x="49.6" y="240.6">2</text>
<text x="49.6" y="244.1">3</text>
<text x="144.2" y="240.6">D+</text>
<text x="156.3" y="243.8">EH</text>
<text x="157" y="242.4">5</text>
<text x="361.4" y="240.6">1</text>
<text x="361.4" y="244.1">2</text>
<text x="362.9" y="242.4">1</text>
<text x="362.9" y="245.9">2</text>
<text x="48.1" y="249.4">4</text>
<text x="49.6" y="247.6">4</text>
<text x="49.6" y="251.2">5</text>
<text x="48.1" y="252.9">5</text>
<text x="48.1" y="256.5">6</text>
<text x="49.6" y="254.7">6</text>
</g>
<g font-size="3.2" fill="#f00">
<text x="320.9" y="51.9">1</text>
<text x="322.3" y="53.6">VCC</text>
<text x="340.9" y="64.2">VCC</text>
<text x="342.4" y="62.4">5</text>
<text x="142.7" y="231.8">1</text>
<text x="144.2" y="233.5">VCC</text>
</g>
<g font-size="3.2">
<text x="340.9" y="53.6">GND</text>
<text x="342.4" y="51.9">8</text>
<text x="320.9" y="62.4">4</text>
<text x="322.3" y="64.2">GND</text>
<text x="142.7" y="242.4">4</text>
<text x="144.2" y="244.1">GND</text>
</g>
<g font-size="3.2" fill="#8d2323">
<text x="376.1" y="185.9">1</text>
<text x="376.1" y="189.4">2</text>
</g>
</svg>
